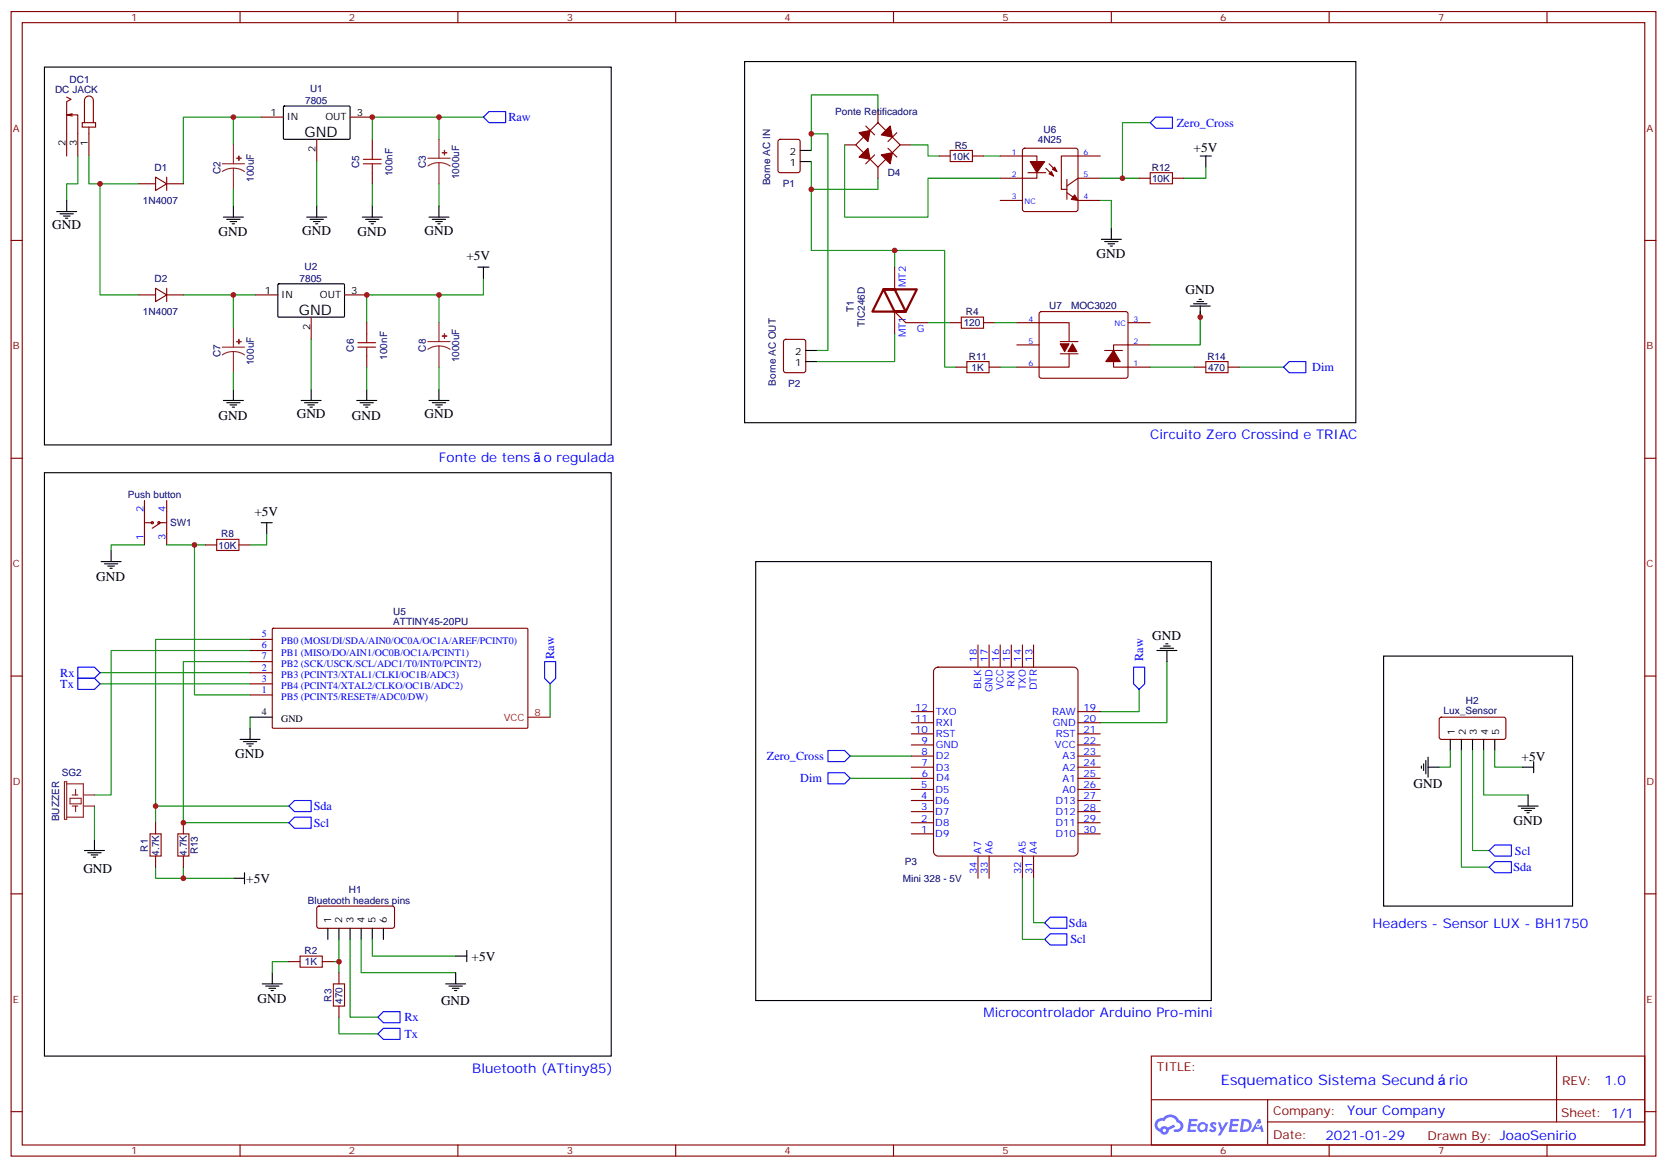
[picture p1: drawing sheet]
<svg xmlns="http://www.w3.org/2000/svg" width="529mm" height="371mm" viewBox="0 0 529 371" stroke-linecap="round" stroke-linejoin="round" font-family="sans-serif">
<g fill="none" stroke="#008700" stroke-width=".35">
<path d="M74.1 37.2h8.8M278.7 35.4v-5.3h-21.2v17.7M365.1 38.9h-8.8v17.7M74.1 46v-8.8h-15.9v21.1M257.5 51.3v8.8h21.2v-3.5M257.5 42.5h5.3v68.8h-3.5M312.2 49.5h5.3M349.2 56.6h12.4M382.8 53.1v3.5h-7.1M257.5 60.1v19.4h26.5v5.3M349.2 63.6h3.6v8.9M58.2 93.6h22.9"/>
<path d="M74.1 93.6v10.6M153.5 88.3v5.3h-37.1v8.8M381 98.9v10.6h-15.9M294.6 102.4h7M365.1 116.6h14.1M393.3 116.6h14.2M61.7 173v47.6h17.7M31.7 213.6h47.7M31.7 217.1h47.7M79.4 210h-21.2v51.2h33.5M361.6 218.9v7h-12.4M370.4 210v19.4h-21.2"/>
<path d="M79.4 227.7v3.5M30 255.9v10.6M49.4 275.3v3.5h24.7M58.2 275.3v3.5M107.6 298.2v10.6M114.7 298.2v10.6h29.9M118.2 298.2v5.3h26.4M91.7 305.3h-5.3v3.5M105.8 305.3h1.8M107.6 322.9v5.3h12.3"/>
</g>
<g fill="none" stroke="#000" stroke-width=".35">
<path d="M236.4 19.5h194v114.7h-194zM254 51.3h3.5M254 47.8h3.5M381 49.5h3.5M382.8 49.5v3.6M70.9 68.9h6.4M72 69.6h4.2M73 70.3h2.1M73.7 71h.7M74.1 65.4v3.5M115 68.9h6.4M116.1 69.6h4.2"/>
<path d="M117.1 70.3h2.1M117.8 71h.7M118.2 65.4v3.5M349.6 76h6.4M350.7 76.7h4.2M351.7 77.4h2.1M352.4 78.1h.7M352.8 72.5v3.5M151.7 84.8h3.5M153.5 84.8v3.5M377.8 97.2h6.4M378.9 96.4h4.2"/>
<path d="M379.9 95.7h2.2M380.6 95h.8M381 97.2v3.5M255.8 114.8h3.5M255.8 111.3h3.5M70.9 127.1h6.4M72 127.8h4.2M73 128.6h2.1M73.7 129.3h.7M74.1 123.6v3.5M113.2 127.1h6.4M114.3 127.8h4.2"/>
<path d="M115.4 128.6h2.1M116.1 129.3h.7M116.4 123.6v3.5M32.1 178.3h6.4M33.2 179h4.2M34.2 179.7h2.1M35.3 174.8v3.5M82.9 165.9h3.5M84.7 165.9v3.6M34.9 180.4h.7M367.2 206.5h6.4M368.3 205.8h4.2"/>
<path d="M369.4 205.1h2.1M370.1 204.4h.7M370.4 206.5v3.5M76.2 234.7h6.3M77.3 235.4h4.2M78.3 236.1h2.1M79 236.9h.7M79.4 231.2v3.5M26.8 270h6.4M27.9 270.7h4.2M28.9 271.4h2.1M29.6 272.1h.7"/>
<path d="M30 266.5v3.5M74.1 278.8h3.5M77.6 277.1v3.5M104.1 294.7v3.5M107.6 294.7v3.5M111.1 294.7v3.5M114.7 294.7v3.5M118.2 294.7v3.5M121.7 294.7v3.5M83.3 312.3h6.3M84.3 313.1h4.2M85.4 313.8h2.1"/>
<path d="M86.1 314.5h.7M86.4 308.8v3.5M141.5 312.3h6.3M142.5 313.1h4.3M143.6 313.8h2.1M144.3 314.5h.7M144.6 303.5h3.6M144.6 308.8v3.5M148.2 301.8v3.5"/>
</g>
<path d="M155.2 35.4h5.3v3.5h-5.3l-1.7-1.7zM365.1 38.9l1.8-1.7h5.3v3.5h-5.3zM407.5 116.6l1.7-1.8h5.3v3.5h-5.3zM24.7 211.8h5.3l1.7 1.8-1.7 1.7h-5.3zM359.8 211.8h3.6v5.3l-1.8 1.8-1.8-1.8zM262.8 238.3h5.3l1.8 1.7-1.8 1.8h-5.3zM262.8 245.3h5.3l1.8 1.8-1.8 1.7h-5.3zM119.9 322.9l1.8-1.7h5.3v3.5h-5.3zM119.9 328.2l1.8-1.7h5.3v3.5h-5.3z" fill="none" stroke="#00f" stroke-width=".35"/>
<g fill="none" stroke="#870000" stroke-width=".35">
<path d="M247.2 44.4l.4-.2h5.7l.6 .5 .1 9.4-.5 .7h-5.9l-.6-.4-.1-9.5zM317.5 49.5h11.6v7.1h-11.6M324.8 47.3l.5-.2h16.2l.5 .2 .2 .5v18.7l-.2 .5-.5 .2h-16.2l-.5-.3-.2-.4v-18.7zM326.3 54.8h5.7M332 53.4l2.4 2.5M333 52l2.5 2.5M338.7 56.9v6.4M349.2 49.5h-12.3v10.6h1.8M349.2 56.6h-7l-3.5 2.5M317.5 63.6h7.1M338.7 61.2l3.5 2.4h7M284 84.8v7.1"/>
<path d="M330.1 99.1l.5-.2h26.8l.5 .2 .2 .5-.1 20.1-.6 .4-27.1-.1-.5-.6v-19.8zM248.9 107.9l.5-.2h5.7l.6 .5 .1 9.4-.5 .7h-5.9l-.6-.4-.1-9.5zM294.6 102.4h-7.1l-3.5-3.5v7.1M322.8 102.4h16.6v6M322.8 109.5h7M336.5 112.3h5.7M336.5 108.4h5.7M339.4 112.3v4.3h-16.6M350.7 111.3h5.6M358.1 102.4h7M365.1 109.5h-11.6v7.1h11.6M100.8 287.9l.4-.2h23.6l.4 .7v5.9l-.7 .4-23.5-.1-.5-.6v-5.6z"/>
</g>
<g fill="#870000" stroke="#870000" stroke-width=".35">
<path d="M341.1 61.9l1.1 1.7-2.1-.3z"/>
<path d="M333 55.2l.7-.7 .7 1.4z"/>
<path d="M334.1 53.8l.7-.7 .7 1.4z"/>
<path d="M327 51.3h4.6l-2.5 3.5z"/>
<path d="M353.5 111.3l2.1 3.5h-4.6z"/>
<path d="M336.5 109.1h2.9l-1.4 2.5z"/>
<path d="M340.4 109.1l1.4 2.5h-2.8z"/>
</g>
<path d="M280.5 91.9h10.5l-3.5 7-3.5-7zM280.5 91.9l3.5 7h3.5h-10.6z" fill="none" stroke="#870000" stroke-width=".71"/>
<path d="M296.6 212.4l1.1-.6h43.1a1.41 1.41 0 0 1 1.4 1.4v57.2a1.51 1.51 0 0 1-1.4 1.4h-43.1a1.51 1.51 0 0 1-1.4-1.4v-57.2z" fill="#fff" stroke="#800000" stroke-width=".35"/>
<g fill="none" stroke="#870000" stroke-width=".35">
<path d="M3.5 3.7h522.1v363.3h-522.1zM7.1 7.2h515v356.3h-515zM76.2 3.7v3.5M145.3 3.7v3.5M214.5 3.7v3.5M283.6 3.7v3.5M352.8 3.7v3.5M421.9 3.7v3.5M491.1 3.7v3.5M21.2 30.8l1.4 .7-1.4 .7v17.3M21.2 36.5l1.7 .3M22.9 36.1l-1.7 .4h3.5v13"/>
<path d="M26.1 38.9h4.2v1.5h-4.2zM26.8 38.9v-7a1.41 1.41 0 0 1 1.4-1.4 1.41 1.41 0 0 1 1.4 1.4v7M82.9 37.2h7.1M111.1 37.2h7.1M278.7 35.4v3.5M28.2 40.4v9.1M44.1 58.3h5.3M49.4 56.2l3.5 2.1-3.5 2.2zM52.9 56.2v4.3M52.9 58.3h5.3M100.5 44.2v7.1M118.2 44.2v3.6"/>
<path d="M118.2 54.8v3.5M268.1 46h3.5M271.6 46l7.1-7.1 7.1 7.1-7.1 7.1zM274.8 40l2.8 2.8M277.6 49.2l-2.8 2.8M278.7 53.1v3.5M281.9 47.1l2.8 2.8M284.7 42.1l-2.8 2.8M285.8 46h3.5M298.1 49.5h3.5M308.7 49.5h3.5M361.6 56.6h3.5"/>
<path d="M372.2 56.6h3.5M3.5 76.3h3.6M522.1 76.3h3.5M44.1 93.6h5.3M49.4 91.5l3.5 2.1-3.5 2.1zM52.9 91.5v4.2M52.9 93.6h5.3M81.1 93.6h7.1M109.4 93.6h7M98.8 100.7v7M116.4 102.4v3.6M116.4 113v3.6"/>
<path d="M301.6 102.4h3.6M303.4 116.6h3.5M312.2 102.4h3.5M314 116.6h3.5M379.2 116.6h3.6M389.8 116.6h3.5M3.5 145.5h3.6M45.9 158.9v14.1M52.9 158.9v14.1M522.1 145.5h3.5M45.9 165.9h2.4M50.4 165.9h2.5"/>
<path d="M50.4 166.3l-2.1 1.4M65.3 173h3.5M75.8 173h3.6M86.5 199.6l.3-.1h80.6l.2 .3-.1 31.2-.3 .2h-80.6l-.2-.3zM3.5 214.6h3.6M79.4 210h7M79.4 206.5h7M79.4 203h7M79.4 217.1h7M79.4 213.6h7M310.4 204.8v7M314 204.8v7"/>
<path d="M317.5 204.8v7M321 204.8v7M324.6 204.8v7M328.1 204.8v7M522.1 214.6h3.5M79.4 220.6h7M289.3 236.5h7M289.3 233h7M289.3 229.4h7M289.3 225.9h7M342.2 236.5h7M342.2 233h7"/>
<path d="M342.2 229.4h7M342.2 225.9h7M457.1 227.9l.5-.2h20l.4 .7-.1 5.9-.6 .4h-20l-.5-.7v-5.6zM289.3 257.7h7M289.3 254.1h7M289.3 250.6h7M289.3 247.1h7M289.3 243.6h7M289.3 240h7M342.2 257.7h7M342.2 254.1h7M342.2 250.6h7"/>
<path d="M342.2 247.1h7M342.2 243.6h7M342.2 240h7M49.4 261.2v3.5M49.4 271.8v3.5M58.2 261.2v3.5M58.2 271.8v3.5M289.3 264.7h7M289.3 261.2h7M310.4 271.8v7M314 271.8v7M324.6 271.8v7"/>
<path d="M328.1 271.8v7M342.2 264.7h7M342.2 261.2h7M3.5 283.8h3.6M522.1 283.8h3.5M91.7 305.3h3.5M102.3 305.3h3.5M107.6 308.8v3.5M107.6 319.4v3.5M365.5 335.3h156.6v28.2h-156.6zM494.1 335.3v20.9M3.5 352.9h3.6"/>
<path d="M365.5 349.1h156.5M402.4 356.2h119.6M402.4 349.1v14.1M522.1 352.9h3.5M76.2 363.5v3.5M145.3 363.5v3.5M214.5 363.5v3.5M283.6 363.5v3.5M352.8 363.5v3.5M421.9 363.5v3.5M491.1 363.5v3.5"/>
<circle cx="48.3" cy="165.9" r=".35"/>
<circle cx="50.4" cy="165.9" r=".35"/>
</g>
<path d="M24.7 215.3h5.3l1.7 1.8-1.7 1.8h-5.3zM172.9 210h3.5v5.3l-1.8 1.8-1.7-1.8zM91.7 255.9l1.8-1.8h5.3v3.6h-5.3zM91.7 261.2l1.8-1.8h5.3v3.6h-5.3zM472.7 270l1.8-1.7h5.3v3.5h-5.3zM472.7 275.3l1.8-1.8h5.3v3.6h-5.3zM331.6 298.2l1.8-1.7h5.3v3.5h-5.3zM333.4 291.2h5.3v3.5h-5.3l-1.8-1.8z" fill="none" stroke="#00f" stroke-width=".35"/>
<g fill="none" stroke="#008700" stroke-width=".35">
<path d="M139.3 37.2v7M153.5 37.2h-35.3v7M24.7 49.5v8.8h-3.5v5.3M28.2 49.5v8.8h15.9M31.7 58.3v35.3h12.4M100.5 51.3v14.1M118.2 58.3v7.1M139.3 58.3v7.1M268.1 46v22.9h26.5v-12.3h22.9M289.3 46h5.3v3.5h3.5M74.1 60.1v5.3M284 79.5h15.9v37.1h3.5"/>
<path d="M139.3 93.6v8.8M74.1 118.3v5.3M98.8 107.7v15.9M116.4 116.6v7M139.3 116.6v7M284 106v8.8h-24.7M315.7 102.4h7.1M317.5 116.6h5.3M45.9 173h-10.6v1.8M52.9 173h12.4M84.7 169.5v3.5h-5.3M79.4 203h-30v58.2"/>
<path d="M79.4 206.5h-44.1v45.9h-5.3M174.6 217.1v10.6M460.4 238.3v5.3h-3.6M463.9 238.3v37h8.8M467.4 238.3v31.7h5.3M471 238.3v14.1h14.1M474.5 238.3v5.3h8.8M49.4 255.9h42.3M269.9 247.1h19.4M269.9 240h19.4M324.6 278.8v19.4h7M328.1 278.8v14.1h3.5"/>
<path d="M111.1 298.2v24.7h8.8"/>
</g>
<g fill="none" stroke="#000" stroke-width=".35">
<path d="M14.1 21.3h179.9v120h-179.9zM90 33.8l.3-.1h20.7l.1 .3v10.1l-.3 .1h-20.7l-.1-.3zM18 67.2h6.3M19 67.9h4.3M20.1 68.6h2.1M20.8 69.3h.7M21.2 63.6v3.6M97.4 68.9h6.3M98.4 69.6h4.3M99.5 70.3h2.1M100.2 71h.7M100.5 65.4v3.5"/>
<path d="M136.2 68.9h6.3M137.2 69.6h4.3M138.3 70.3h2.1M139 71h.7M139.3 65.4v3.5M88.3 90.3l.2-.2h20.7l.2 .4-.1 10-.3 .2-20.6-.1-.2-.3zM95.6 127.1h6.4M96.7 127.8h4.2M97.7 128.6h2.1M98.4 129.3h.7M98.8 123.6v3.5M136.2 127.1h6.3"/>
<path d="M137.2 127.8h4.3M138.3 128.6h2.1M139 129.3h.7M139.3 123.6v3.5M14.1 150.1h179.9v185.2h-179.9zM239.9 178.3h144.6v139.3h-144.6zM439.2 208.3h60v79.4h-60zM79.4 227.7h7M460.4 234.7v3.6M463.9 234.7v3.6M467.4 234.7v3.6M471 234.7v3.6"/>
<path d="M474.5 234.7v3.6M451.2 243.2v.7M451.9 242.5v2.1M452.6 241.4v4.3M453.3 243.6h3.5M453.3 240.4v6.3M481.9 255.9h6.3M483 256.6h4.2M483.3 243.6h3.5M484 257.3h2.1M484.7 258h.7M485.1 252.4v3.5"/>
<path d="M486.8 241.8v3.5"/>
</g>
<g fill="#870000" stroke="#870000" stroke-width=".35">
<path d="M272.7 42.1l3.5-.7-.7 3.5z"/>
<path d="M282.6 40l.7 3.5-3.5-.7z"/>
<path d="M272.7 49.9l2.8-2.8 .7 3.5z"/>
<path d="M279.8 49.2l3.5-.7-.7 3.5z"/>
</g>
<path d="M167.6 227.7h7" fill="none" stroke="#f00" stroke-width=".35"/>
<g fill="none" stroke="#8c2424" stroke-width=".35">
<path d="M70.6 52h7M74.1 53.4l-1.9 .2-1.6 .9M74.1 53.4l1.8 .2 1.7 .9M74.1 46v6M74.1 53.4v6.7M135.8 50.2h7.1M139.3 51.6l-1.8 .3-1.7 .8M139.3 51.6l1.9 .3 1.7 .8M139.3 44.2v6M139.3 51.6v6.7M70.6 110.2h7M74.1 111.6l-1.9 .3-1.6 .8"/>
<path d="M74.1 111.6l1.8 .3 1.7 .8M74.1 104.2v6M74.1 111.6v6.7M135.8 108.4h7.1M139.3 109.9l-1.8 .2-1.7 .8M139.3 109.9l1.9 .2 1.7 .8M139.3 102.4v6M139.3 109.9v6.7M20.5 248.1h.7v12h-.7zM21.2 248.8h5.3v10.6h-5.3M22.2 253.4h3.6v1.8h-3.6zM22.9 255.9h1.8"/>
<path d="M22.9 252.4h1.8M24 250.6v1.8M24 255.9v1.8M26.5 255.9h3.5M26.5 252.4h3.5"/>
</g>
<g fill="#8c2424" stroke="#8c2424" stroke-width=".35">
<path d="M75.1 50.2l1.5 .1z"/>
<path d="M75.8 49.5v1.4z"/>
<path d="M75.1 108.4l1.5 .1z"/>
<path d="M75.8 107.7v1.4z"/>
<path d="M140.4 106.7h1.4z"/>
<path d="M141.1 106v1.4z"/>
<path d="M140.4 48.5h1.4z"/>
<path d="M141.1 47.8v1.4z"/>
</g>
<g fill="none" stroke="#a10000" stroke-width=".35">
<path d="M115.4 50.6h5.6M115.4 52h5.6M118.2 47.8v2.8M118.2 52v2.8M301.6 47.8h7.1v3.5h-7.1zM365.1 54.8h7.1v3.5h-7.1zM113.6 108.8h5.6M113.6 110.2h5.6M116.4 106v2.8M116.4 110.2v2.8M305.2 100.7h7v3.5h-7zM306.9 114.8h7.1v3.5h-7.1z"/>
<path d="M382.8 114.8h7v3.5h-7zM68.8 171.2h7v3.6h-7zM47.6 264.7h3.6v7.1h-3.6zM56.4 264.7h3.6v7.1h-3.6zM95.2 303.5h7.1v3.6h-7.1zM105.8 312.3h3.6v7.1h-3.6z"/>
</g>
<g fill="#5487ff">
<path d="M384.5 356.5a1.22 1.22 0 0 1 1.7 .2l-.4 .6a.47 .47 0 0 0-.3-.4 .47 .47 0 0 0-.6 .2l.2 .2a1.14 1.14 0 0 1 .8 1.8 1.14 1.14 0 0 1-1.9 0l-.2-.2 .4-.6 .8 .4a.29 .29 0 0 0 .3-.2 .29 .29 0 0 0-.3-.3 1.04 1.04 0 0 1-.5-1.7z"/>
<path d="M377.5 355.2h2.3l.4 .2-.2 .5h-1.8l-.1 .9h1.5l.3 .4-.4 .3h-1.5l-.2 1.1 1.7 .1 .2 .3-.2 .3-2.6 .1z"/>
<path d="M390.6 355.2l2.7 .2-.1 .5h-1.9l-.1 .9h1.5l.4 .4-.4 .3h-1.6l-.2 1.1 1.8 .1 .2 .3-.2 .3-2.7 .1z"/>
<path d="M399.4 355.2h.7l.3 1.3-.6 .3a.69 .69 0 0 0-1 .3 .69 .69 0 0 0 .4 .9 .69 .69 0 0 0 .9-.6l.5-.2 .5 2.2h-.7l-.3-.9h-1.7l-.5 .9h-.9z"/>
<path d="M386.6 356.3h.8l.6 1.8 1.1-1.8h.8l-2.5 4.2h-.8l.9-1.6z"/>
<path d="M394.2 355.2l-.6 4.2h1.3a2.11 2.11 0 0 0 2.5-2.2 2.11 2.11 0 0 0-2.6-2zM394.9 355.9a1.43 1.43 0 0 1 1.6 1.7 1.43 1.43 0 0 1-2 1z"/>
<path d="M380.5 356.8a1.54 1.54 0 0 0-.1 2.2 1.54 1.54 0 0 0 2.1 .1l.7 .3 .2-2.3-.5-.3a1.49 1.49 0 0 0-2.4 0zM380.7 357.8a.95 .95 0 0 1 1.9 0 .95 .95 0 0 1-1.9 0z"/>
<path d="M367.2 355.6a2.18 2.18 0 0 0 1 3.7 1.44 1.44 0 0 0 1.7 .9 1.44 1.44 0 0 0 1.1-1.5l2.1-1-.5-.7-1.9 1a1.47 1.47 0 0 0-2.4 .4 1.39 1.39 0 0 1-.7-1.9 1.39 1.39 0 0 1 2-.5 2.12 2.12 0 0 1 2.2-1.3 2.12 2.12 0 0 1 1.8 1.7 1.14 1.14 0 0 1 1.1 1.4 1.14 1.14 0 0 1-1.6 .7 .43 .43 0 0 0-.5 .4 .43 .43 0 0 0 .4 .5 1.98 1.98 0 0 0 2.5-1.3 1.98 1.98 0 0 0-1.3-2.5 3.1 3.1 0 0 0-5.2-.7l-.9 .1zM369.1 358.9a.55 .55 0 0 1 1.1 0 .55 .55 0 0 1-1.1 0z"/>
<circle cx="399.4" cy="357.3" r=".26"/>
</g>
<g fill="#c00">
<circle cx="257.5" cy="60.1" r=".88"/>
<circle cx="381" cy="100.7" r=".88"/>
<circle cx="356.3" cy="56.6" r=".88"/>
<circle cx="58.2" cy="278.8" r=".88"/>
<circle cx="74.1" cy="37.2" r=".88"/>
<circle cx="74.1" cy="93.6" r=".88"/>
<circle cx="257.5" cy="42.5" r=".88"/>
<circle cx="139.3" cy="93.6" r=".88"/>
<circle cx="61.7" cy="173" r=".88"/>
<circle cx="107.6" cy="305.3" r=".88"/>
<circle cx="49.4" cy="255.9" r=".88"/>
<circle cx="31.8" cy="58.3" r=".88"/>
<circle cx="58.2" cy="261.2" r=".88"/>
<circle cx="139.3" cy="37.2" r=".88"/>
<circle cx="118.2" cy="37.2" r=".88"/>
<circle cx="116.4" cy="93.6" r=".88"/>
<circle cx="284" cy="79.5" r=".88"/>
</g>
<g font-size="4.6">
<text x="96.7" y="43.5">GND</text>
<text x="94.9" y="100">GND</text>
</g>
<g font-size="4.6" fill="#00f">
<text x="387.6" y="344.3">Esquematico Sistema Secund</text>
<text x="460" y="344.3">rio</text>
</g>
<g font-size="4.2">
<text x="378.9" y="48.4">+5V</text>
<text x="16.6" y="72.8">GND</text>
<text x="69.4" y="75">GND</text>
<text x="96" y="74.6">GND</text>
<text x="113.5" y="75">GND</text>
<text x="134.8" y="74.6">GND</text>
<text x="148" y="82.7">+5V</text>
<text x="348.1" y="82">GND</text>
<text x="376.4" y="93.3">GND</text>
<text x="69.4" y="133.2">GND</text>
<text x="94.2" y="132.8">GND</text>
<text x="111.7" y="133.2">GND</text>
<text x="134.8" y="132.8">GND</text>
<text x="80.8" y="163.8">+5V</text>
<text x="30.6" y="184.4">GND</text>
<text x="365.8" y="203.2">GND</text>
<text x="74.7" y="240.8">GND</text>
<text x="483" y="241.4">+5V</text>
<text x="448.7" y="250.3">GND</text>
<text x="480.5" y="262">GND</text>
<text x="26.5" y="277.1">GND</text>
<text x="78.1" y="280.2">+5V</text>
<text x="149.7" y="305">+5V</text>
<text x="81.7" y="318.4">GND</text>
<text x="140" y="319.1">GND</text>
</g>
<g font-size="4.2" fill="#00f">
<text x="365.1" y="139.5">Circuito Zero Crossind e TRIAC</text>
<text x="139.3" y="146.5">Fonte de tens</text>
<text x="172.6" y="146.5">o regulada</text>
<text x="435.7" y="294.7">Headers - Sensor LUX - BH1750</text>
<text x="312.2" y="322.9">Microcontrolador Arduino Pro-mini</text>
<text x="149.9" y="340.6">Bluetooth (ATtiny85)</text>
<text x="509.3" y="344.5">1.0</text>
<text x="427.7" y="354.1">Your Company</text>
<text x="420.7" y="361.9">2021-01-29</text>
</g>
<g font-size="3.9" fill="#00f">
<text x="161.4" y="38.4">Raw</text>
<text x="373.6" y="40.2">Zero_Cross</text>
<text x="416.5" y="117.8">Dim</text>
<text x="175.9" y="209.2" transform="rotate(-90 175.9 209.2)">Raw</text>
<text x="362.8" y="209.8" transform="rotate(-90 362.8 209.8)">Raw</text>
<text x="19.1" y="214.8">Rx</text>
<text x="19.1" y="218.3">Tx</text>
<text x="243.4" y="241.3">Zero_Cross</text>
<text x="254" y="248.3">Dim</text>
<text x="99.6" y="257.2">Sda</text>
<text x="99.6" y="262.5">Scl</text>
<text x="480.9" y="271.3">Scl</text>
<text x="480.4" y="276.6">Sda</text>
<text x="339.3" y="294.2">Sda</text>
<text x="339.8" y="299.5">Scl</text>
<text x="128.4" y="324.2">Rx</text>
<text x="128.4" y="329.5">Tx</text>
</g>
<g font-size="3.9" fill="#800">
<text x="367.2" y="339.9">TITLE:</text>
<text x="495.9" y="344.5">REV:</text>
<text x="404.1" y="354.1">Company:</text>
<text x="495.5" y="354.7">Sheet: 1/1</text>
<text x="404.1" y="361.7">Date:</text>
<text x="453.2" y="361.8">Drawn By: JoaoSenirio</text>
</g>
<g font-size="3.2" fill="#800">
<text x="41.6" y="6.7">1</text>
<text x="110.8" y="6.7">2</text>
<text x="179.9" y="6.7">3</text>
<text x="249.1" y="6.7">4</text>
<text x="318.2" y="6.7">5</text>
<text x="387.3" y="6.7">6</text>
<text x="456.5" y="6.7">7</text>
<text x="4.1" y="41.8">A</text>
<text x="522.6" y="41.8">A</text>
<text x="4.1" y="110.9">B</text>
<text x="522.6" y="110.9">B</text>
<text x="4.1" y="180.1">C</text>
<text x="522.6" y="180.1">C</text>
<text x="4.1" y="249.2">D</text>
<text x="522.6" y="249.2">D</text>
<text x="4.1" y="318.3">E</text>
<text x="522.6" y="318.3">E</text>
<text x="41.6" y="366.5">1</text>
<text x="110.8" y="366.5">2</text>
<text x="179.9" y="366.5">3</text>
<text x="249.1" y="366.5">4</text>
<text x="318.2" y="366.5">5</text>
<text x="387.3" y="366.5">6</text>
<text x="456.5" y="366.5">7</text>
</g>
<g font-size="3.2" fill="#000080">
<text x="17.5" y="29.5">DC JACK</text>
<text x="22.1" y="26.2">DC1</text>
<text x="98.4" y="29.3">U1</text>
<text x="96.9" y="33">7805</text>
<text x="265.2" y="36.6">Ponte Retificadora</text>
<text x="303.1" y="47.1">R5</text>
<text x="329.4" y="45.4">4N25</text>
<text x="331.3" y="42.4">U6</text>
<text x="114" y="53.4" transform="rotate(-90 114 53.4)">C5</text>
<text x="135.2" y="53.4" transform="rotate(-90 135.2 53.4)">C3</text>
<text x="302.2" y="50.7">10K</text>
<text x="49.1" y="54.2">D1</text>
<text x="70" y="55.2" transform="rotate(-90 70 55.2)">C2</text>
<text x="80.5" y="57.7" transform="rotate(-90 80.5 57.7)">100uF</text>
<text x="124.6" y="56" transform="rotate(-90 124.6 56)">100nF</text>
<text x="145.8" y="56.9" transform="rotate(-90 145.8 56.9)">1000uF</text>
<text x="244.5" y="58.8" transform="rotate(-90 244.5 58.8)">Borne AC IN</text>
<text x="248.5" y="59.4">P1</text>
<text x="281.8" y="56">D4</text>
<text x="365.6" y="54.2">R12</text>
<text x="365.7" y="57.7">10K</text>
<text x="45.4" y="64.8">1N4007</text>
<text x="49.1" y="89.5">D2</text>
<text x="95.1" y="89.5">7805</text>
<text x="96.7" y="85.7">U2</text>
<text x="45.4" y="100.1">1N4007</text>
<text x="271" y="99.1" transform="rotate(-90 271 99.1)">T1</text>
<text x="306.6" y="100">R4</text>
<text x="333" y="98.2">U7</text>
<text x="340" y="98.2">MOC3020</text>
<text x="274.5" y="103.7" transform="rotate(-90 274.5 103.7)">TIC246D</text>
<text x="305.9" y="103.6">120</text>
<text x="70" y="113.4" transform="rotate(-90 70 113.4)">C7</text>
<text x="112.3" y="111.6" transform="rotate(-90 112.3 111.6)">C6</text>
<text x="135.2" y="111.6" transform="rotate(-90 135.2 111.6)">C8</text>
<text x="80.5" y="115.9" transform="rotate(-90 80.5 115.9)">100uF</text>
<text x="122.9" y="114.2" transform="rotate(-90 122.9 114.2)">100nF</text>
<text x="145.8" y="115.1" transform="rotate(-90 145.8 115.1)">1000uF</text>
<text x="307.6" y="114.2">R11</text>
<text x="308.4" y="117.7">1K</text>
<text x="383.3" y="114.2">R14</text>
<text x="383.5" y="117.7">470</text>
<text x="246.2" y="122.4" transform="rotate(-90 246.2 122.4)">Borne AC OUT</text>
<text x="250.2" y="122.9">P2</text>
<text x="40.6" y="158.2">Push button</text>
<text x="54" y="167.1">SW1</text>
<text x="70.2" y="170.6">R8</text>
<text x="69.4" y="174.1">10K</text>
<text x="124.8" y="195.3">U5</text>
<text x="124.8" y="198.4">ATTINY45-20PU</text>
<text x="458.3" y="226.6">Lux_Sensor</text>
<text x="465.3" y="223.4">H2</text>
<text x="19.6" y="246.5">SG2</text>
<text x="18.8" y="260.7" transform="rotate(-90 18.8 260.7)">BUZZER</text>
<text x="47" y="270.4" transform="rotate(-90 47 270.4)">R1</text>
<text x="50.5" y="271.7" transform="rotate(-90 50.5 271.7)">4.7K</text>
<text x="59.3" y="271.7" transform="rotate(-90 59.3 271.7)">4.7K</text>
<text x="62.8" y="271.3" transform="rotate(-90 62.8 271.3)">R13</text>
<text x="287.3" y="274.6">P3</text>
<text x="286.6" y="280">Mini 328 - 5V</text>
<text x="97.8" y="286.9">Bluetooth headers pins</text>
<text x="110.8" y="283.7">H1</text>
<text x="96.7" y="302.9">R2</text>
<text x="96.8" y="306.4">1K</text>
<text x="105.2" y="318" transform="rotate(-90 105.2 318)">R3</text>
<text x="108.7" y="318.6" transform="rotate(-90 108.7 318.6)">470</text>
</g>
<g font-size="3.2">
<text x="85.8" y="36.8">1</text>
<text x="91" y="38.2">IN</text>
<text x="103.3" y="38.2">OUT</text>
<text x="113.2" y="36.8">3</text>
<text x="20.8" y="46.3" transform="rotate(-90 20.8 46.3)">2</text>
<text x="24.3" y="46.3" transform="rotate(-90 24.3 46.3)">3</text>
<text x="27.9" y="46.3" transform="rotate(-90 27.9 46.3)">1</text>
<text x="100.2" y="48.4" transform="rotate(-90 100.2 48.4)">2</text>
<text x="250.7" y="52.7">1</text>
<text x="250.7" y="49.2">2</text>
<text x="84.1" y="93.3">1</text>
<text x="89.3" y="94.7">IN</text>
<text x="101.5" y="94.7">OUT</text>
<text x="111.5" y="93.3">3</text>
<text x="98.4" y="104.8" transform="rotate(-90 98.4 104.8)">2</text>
<text x="252.4" y="112.7">2</text>
<text x="252.4" y="116.2">1</text>
<text x="83.1" y="227">4</text>
<text x="89.3" y="229.3">GND</text>
<text x="461.8" y="233.4" transform="rotate(-90 461.8 233.4)">1</text>
<text x="465.3" y="233.4" transform="rotate(-90 465.3 233.4)">2</text>
<text x="468.8" y="233.4" transform="rotate(-90 468.8 233.4)">3</text>
<text x="472.4" y="233.4" transform="rotate(-90 472.4 233.4)">4</text>
<text x="475.9" y="233.4" transform="rotate(-90 475.9 233.4)">5</text>
<text x="105.1" y="292.9" transform="rotate(-90 105.1 292.9)">1</text>
<text x="108.7" y="292.9" transform="rotate(-90 108.7 292.9)">2</text>
<text x="112.2" y="292.9" transform="rotate(-90 112.2 292.9)">3</text>
<text x="115.7" y="292.9" transform="rotate(-90 115.7 292.9)">4</text>
<text x="119.2" y="292.9" transform="rotate(-90 119.2 292.9)">5</text>
<text x="122.8" y="292.9" transform="rotate(-90 122.8 292.9)">6</text>
</g>
<g font-size="3.2" fill="#00f">
<text x="287.5" y="91.1" transform="rotate(-90 287.5 91.1)">MT2</text>
<text x="287.5" y="107" transform="rotate(-90 287.5 107)">MT1</text>
<text x="291" y="105.3">G</text>
<text x="45.5" y="162.4" transform="rotate(-90 45.5 162.4)">2</text>
<text x="52.6" y="162.4" transform="rotate(-90 52.6 162.4)">4</text>
<text x="45.5" y="171.5" transform="rotate(-90 45.5 171.5)">1</text>
<text x="52.6" y="171.5" transform="rotate(-90 52.6 171.5)">3</text>
<text x="83.1" y="202.3">5</text>
<text x="83.1" y="209.3">7</text>
<text x="83.1" y="205.8">6</text>
<text x="89.3" y="208.1">PB1 (MISO/DO/AIN1/OC0B/OC1A/PCINT1)</text>
<text x="89.3" y="204.6">PB0 (MOSI/DI/SDA/AIN0/OC0A/OC1A/AREF/PCINT0)</text>
<text x="83.1" y="212.9">2</text>
<text x="89.3" y="211.6">PB2 (SCK/USCK/SCL/ADC1/T0/INT0/PCINT2)</text>
<text x="89.3" y="215.2">PB3 (PCINT3/XTAL1/CLKI/OC1B/ADC3)</text>
<text x="310.1" y="210" transform="rotate(-90 310.1 210)">18</text>
<text x="313.6" y="210" transform="rotate(-90 313.6 210)">17</text>
<text x="317.1" y="210" transform="rotate(-90 317.1 210)">16</text>
<text x="320.7" y="210" transform="rotate(-90 320.7 210)">15</text>
<text x="324.2" y="210" transform="rotate(-90 324.2 210)">14</text>
<text x="327.7" y="210" transform="rotate(-90 327.7 210)">13</text>
<text x="83.1" y="216.4">3</text>
<text x="83.1" y="219.9">1</text>
<text x="89.3" y="218.7">PB4 (PCINT4/XTAL2/CLKO/OC1B/ADC2)</text>
<text x="311.5" y="218.7" transform="rotate(-90 311.5 218.7)">BLK</text>
<text x="315" y="219.8" transform="rotate(-90 315 219.8)">GND</text>
<text x="318.6" y="219.1" transform="rotate(-90 318.6 219.1)">VCC</text>
<text x="322.1" y="218.2" transform="rotate(-90 322.1 218.2)">RXI</text>
<text x="325.6" y="219.1" transform="rotate(-90 325.6 219.1)">TXO</text>
<text x="329.1" y="219.1" transform="rotate(-90 329.1 219.1)">DTR</text>
<text x="89.3" y="222.2">PB5 (PCINT5/RESET#/ADC0/DW)</text>
<text x="290.5" y="225.6">12</text>
<text x="297" y="227">TXO</text>
<text x="334" y="227">RAW</text>
<text x="344" y="225.6">19</text>
<text x="290.5" y="232.6">10</text>
<text x="290.5" y="229.1">11</text>
<text x="297" y="230.5">RXI</text>
<text x="334.2" y="230.5">GND</text>
<text x="344" y="229.1">20</text>
<text x="344" y="232.6">21</text>
<text x="292.6" y="239.7">8</text>
<text x="292.6" y="236.1">9</text>
<text x="297" y="237.6">GND</text>
<text x="297" y="234">RST</text>
<text x="334.9" y="237.6">VCC</text>
<text x="335.2" y="234">RST</text>
<text x="344" y="236.1">22</text>
<text x="344" y="239.7">23</text>
<text x="292.6" y="243.2">7</text>
<text x="297" y="244.6">D3</text>
<text x="297" y="241.1">D2</text>
<text x="337.3" y="241.1">A3</text>
<text x="337.3" y="244.6">A2</text>
<text x="344" y="243.2">24</text>
<text x="292.4" y="250.3">5</text>
<text x="292.7" y="246.7">6</text>
<text x="296.9" y="251.7">D5</text>
<text x="297.1" y="248.1">D4</text>
<text x="337.3" y="248.1">A1</text>
<text x="337.3" y="251.7">A0</text>
<text x="344" y="246.7">25</text>
<text x="344" y="250.3">26</text>
<text x="292.4" y="257.3">3</text>
<text x="292.4" y="253.8">4</text>
<text x="296.9" y="255.2">D6</text>
<text x="335" y="255.2">D13</text>
<text x="344" y="253.8">27</text>
<text x="344" y="257.3">28</text>
<text x="292.4" y="260.8">2</text>
<text x="296.9" y="262.2">D8</text>
<text x="296.9" y="258.7">D7</text>
<text x="335" y="258.7">D12</text>
<text x="335" y="262.3">D11</text>
<text x="344" y="260.8">29</text>
<text x="292.4" y="264.4">1</text>
<text x="296.9" y="265.8">D9</text>
<text x="335" y="265.8">D10</text>
<text x="344" y="264.4">30</text>
<text x="311.5" y="271.1" transform="rotate(-90 311.5 271.1)">A7</text>
<text x="315" y="271.1" transform="rotate(-90 315 271.1)">A6</text>
<text x="325.6" y="271.1" transform="rotate(-90 325.6 271.1)">A5</text>
<text x="329.1" y="271.1" transform="rotate(-90 329.1 271.1)">A4</text>
<text x="310.1" y="277.6" transform="rotate(-90 310.1 277.6)">34</text>
<text x="313.6" y="277.6" transform="rotate(-90 313.6 277.6)">33</text>
<text x="324.2" y="277.6" transform="rotate(-90 324.2 277.6)">32</text>
<text x="327.7" y="277.6" transform="rotate(-90 327.7 277.6)">31</text>
</g>
<g font-size="3.2" fill="#f00">
<text x="169.7" y="227.3">8</text>
<text x="159.9" y="228.7">VCC</text>
</g>
<g font-size="2.5" fill="#00f">
<text x="321.2" y="49.2">1</text>
<text x="344" y="49.2">6</text>
<text x="321.2" y="56.2">2</text>
<text x="344" y="56.2">5</text>
<text x="321.2" y="63.3">3</text>
<text x="325.3" y="64.7">NC</text>
<text x="344" y="63.3">4</text>
<text x="326.5" y="102.1">4</text>
<text x="353.8" y="103.5">NC</text>
<text x="359.8" y="102.1">3</text>
<text x="326.5" y="109.1">5</text>
<text x="359.8" y="109.1">2</text>
<text x="326.5" y="116.2">6</text>
<text x="359.8" y="116.2">1</text>
</g>
</svg>
